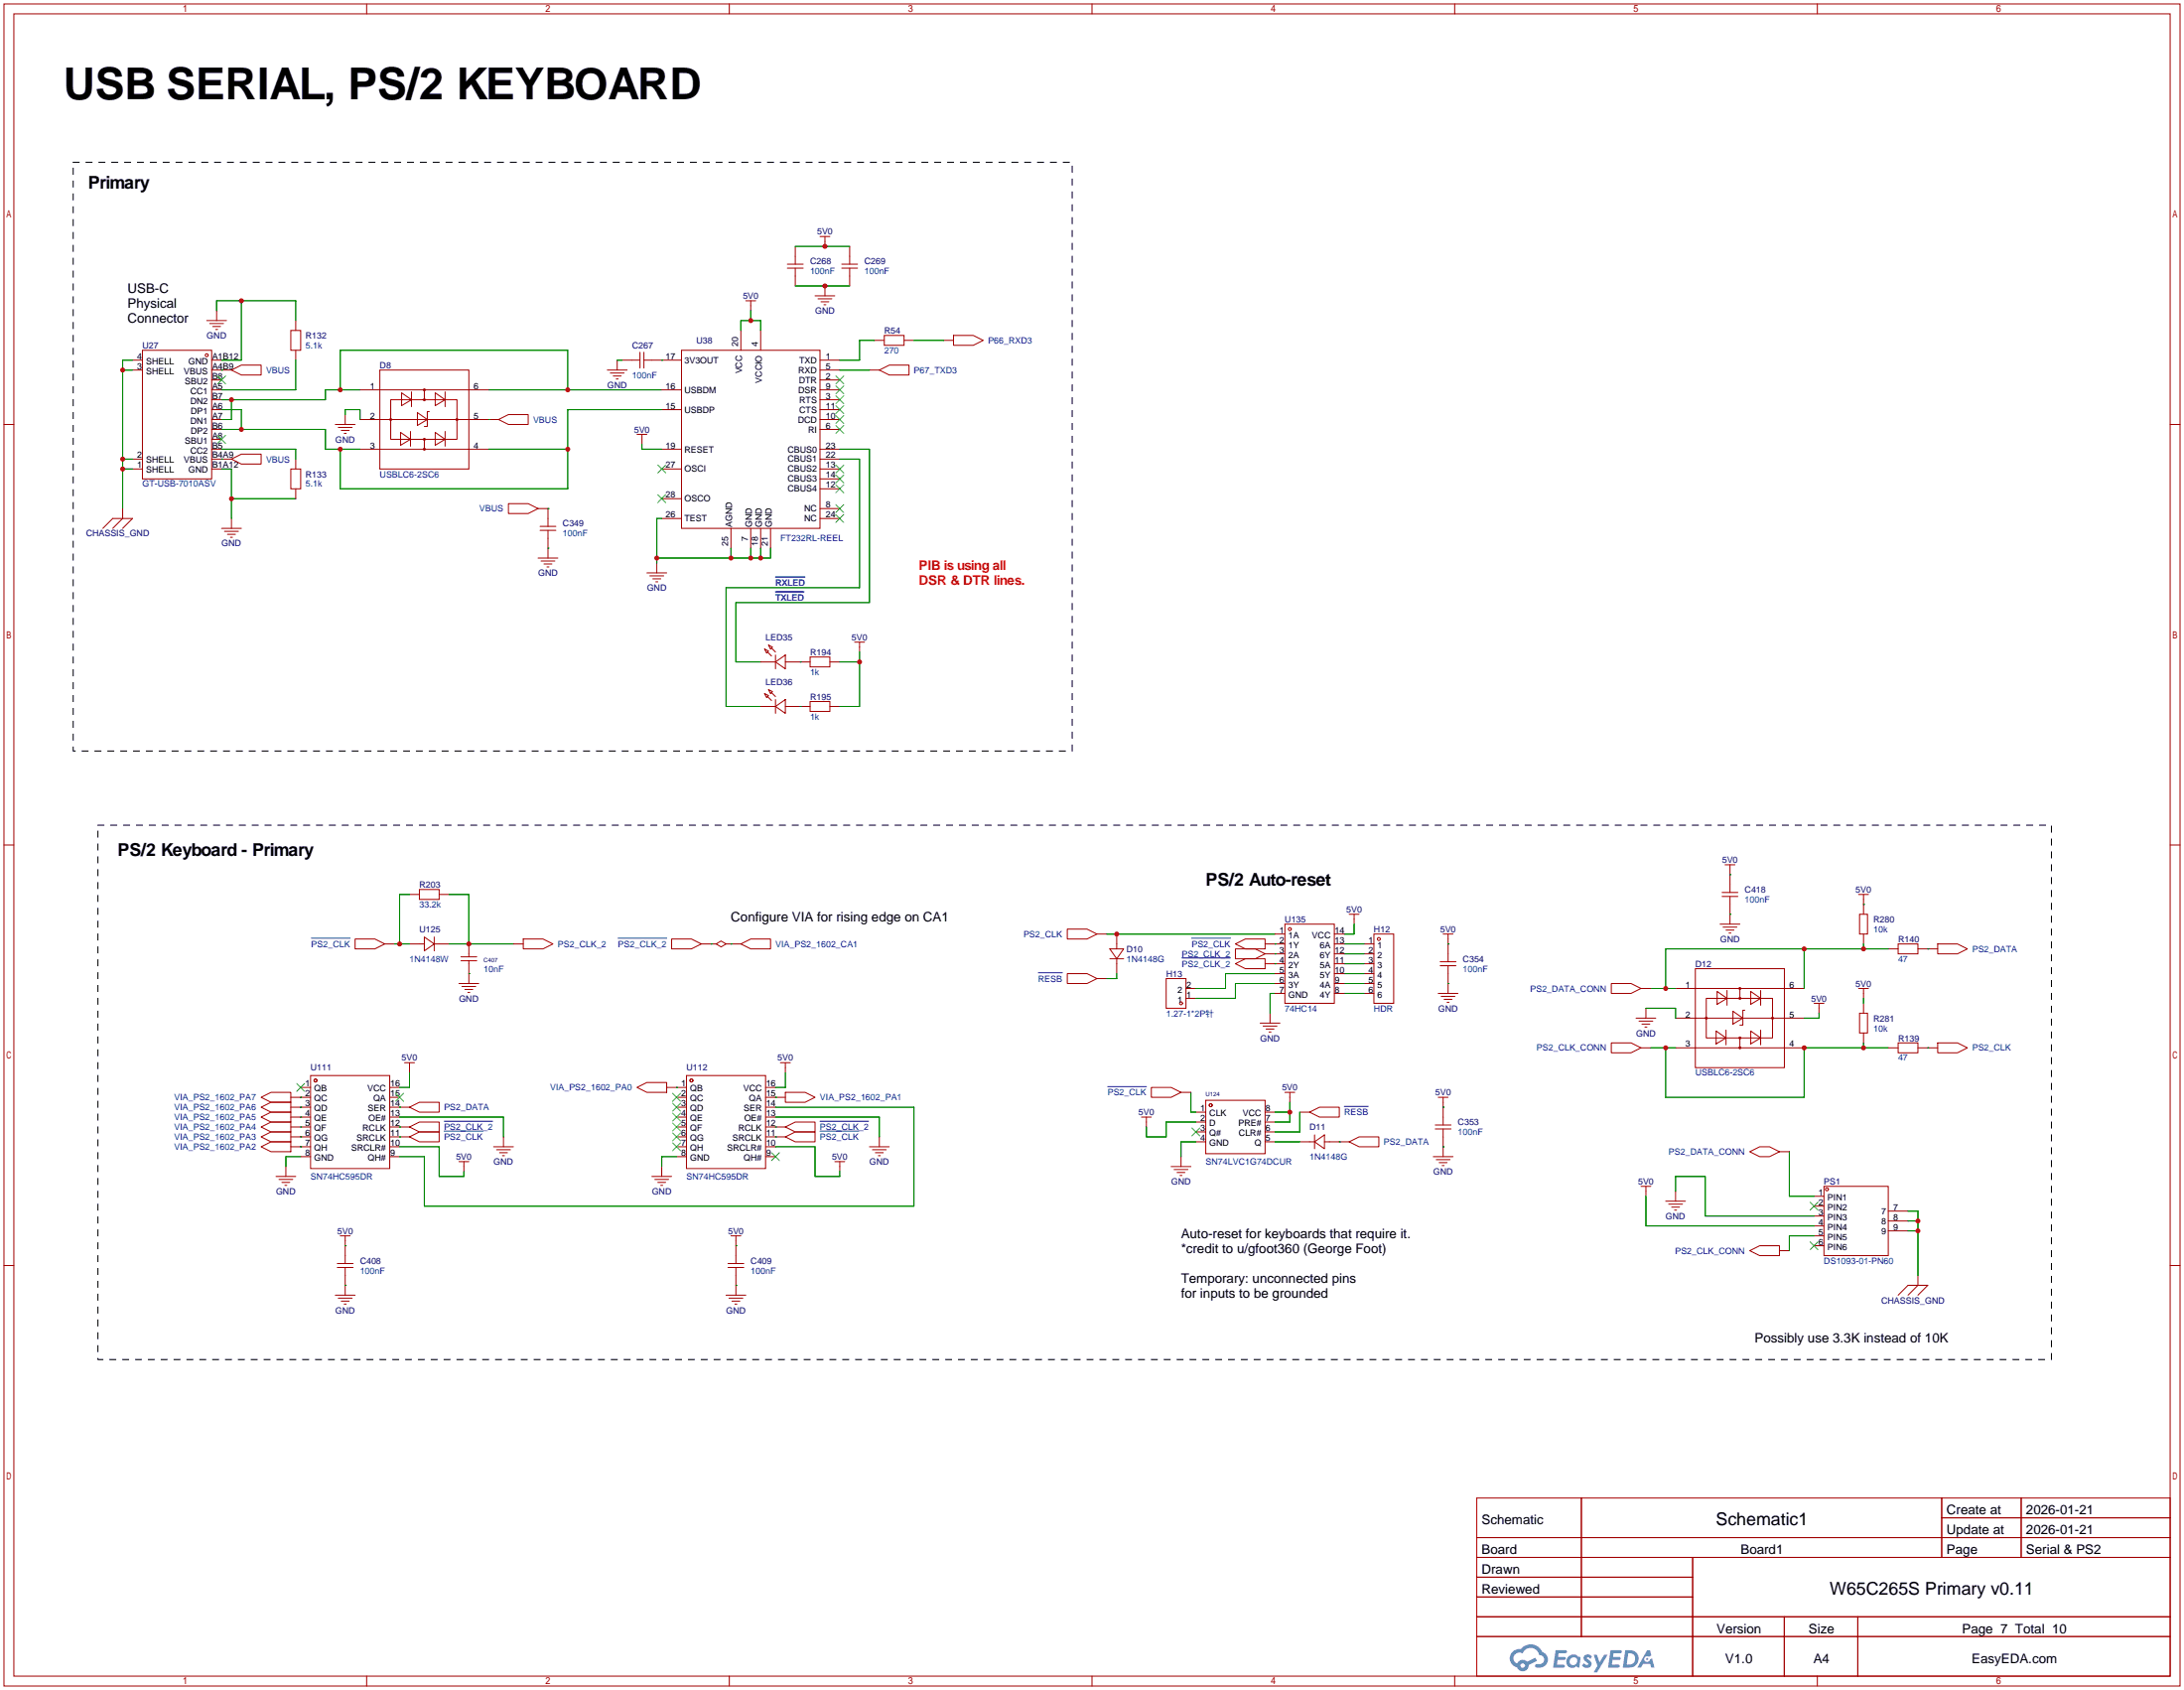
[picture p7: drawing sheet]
<svg xmlns="http://www.w3.org/2000/svg" width="561mm" height="434mm" viewBox="0 0 561 434" stroke-linecap="round" stroke-linejoin="round" font-family="sans-serif">
<g fill="none" stroke="#a10000" stroke-width=".25">
<path d="M1 1h558.8v431.8h-558.8zM3.6 3.6h553.7v426.7h-553.7zM94.1 1v2.6M187.3 1v2.6M280.4 1v2.6M373.5 1v2.6M466.7 1v2.6M1 109h2.6M557.3 109h2.5M1 216.9h2.6M557.3 216.9h2.5M1 324.9h2.6"/>
<path d="M557.3 324.9h2.5M379.2 384.6h178.1v45.7h-178.1zM379.2 394.7h178.1M379.2 399.8h178.1M406.1 384.6v35.5M434.7 399.8v30.5M498.6 384.6v15.2M498.6 389.6h58.7M519 384.6v15.2M379.2 404.9h55.5M379.2 415h178.1M379.2 410h55.5"/>
<path d="M458.2 415v15.3M477.1 415v15.3M94.1 430.3v2.5M187.3 430.3v2.5M280.4 430.3v2.5M373.5 430.3v2.5M379.2 420.1h178.1M466.7 430.3v2.5"/>
</g>
<g fill="#5487ff">
<path d="M407 425a1.3 1.3 0 0 1 1.8 .2l-.4 .7a.47 .47 0 0 0-.4-.5 .47 .47 0 0 0-.5 .3l.1 .1a1.28 1.28 0 0 1 .8 2 1.53 1.53 0 0 1-2.2-.2l.5-.6 .8 .4a.31 .31 0 0 0 .4-.3 .31 .31 0 0 0-.3-.3 1.12 1.12 0 0 1-.6-1.8z"/>
<path d="M409.2 424.8h.9l.6 1.9 1.2-1.9h.9l-2.7 4.5h-.9l1-1.7z"/>
<path d="M399.5 423.6h2.2a.46 .46 0 0 1 .5 .1 .46 .46 0 0 1 .1 .5l-.3 .2h-1.8l-.1 .9h1.6l.3 .2a.4 .4 0 0 1-.3 .6h-1.7l-.2 1.2h1.4a.46 .46 0 0 1 .5 .1 .46 .46 0 0 1 .1 .5l-.3 .2h-2.7z"/>
<path d="M413.6 423.6h2.2a.47 .47 0 0 1 .5 .1 .47 .47 0 0 1 .1 .5l-.3 .2h-1.8l-.1 .9h1.6l.3 .2a.4 .4 0 0 1-.3 .6h-1.7l-.2 1.2h1.4a.46 .46 0 0 1 .5 .1 .46 .46 0 0 1 .1 .5l-.3 .2h-2.7z"/>
<path d="M423 423.6h.7l.4 1.4-.7 .3a.75 .75 0 0 0-1.1 .3 .75 .75 0 0 0 .5 1 .75 .75 0 0 0 .9-.6l.5-.3 .7 2.4h-.9l-.2-1h-1.9l-.5 1h-.9z"/>
<path d="M417.4 423.6l-.7 4.5h1.5a2.27 2.27 0 0 0 2.6-2.3 2.27 2.27 0 0 0-2.7-2.2zM418.1 424.4a1.5 1.5 0 0 1 1.8 1.5 1.5 1.5 0 0 1-1.9 1.4h-.3z"/>
<path d="M402.8 425.2a1.6 1.6 0 0 0-.3 2.3 1.6 1.6 0 0 0 2.3 .2l.8 .4 .3-2.5-.2-.3h-.5a1.58 1.58 0 0 0-2.4-.1zM403.4 425.8a.99 .99 0 0 1 1.6 .5 .99 .99 0 0 1-1.3 1.1 .98 .98 0 0 1-.3-1.6z"/>
<path d="M388.4 424a2.37 2.37 0 0 0 1.2 4 1.54 1.54 0 0 0 1.7 1 1.54 1.54 0 0 0 1.3-1.6l2.1-1.1-.5-.8-2 1.1a1.57 1.57 0 0 0-2.6 .5 1.5 1.5 0 0 1-.8-2.1 1.5 1.5 0 0 1 2.2-.6 2.27 2.27 0 0 1 2.3-1.4 2.27 2.27 0 0 1 2 1.9 1.16 1.16 0 0 1 1.2 1.1 1.16 1.16 0 0 1-1.1 1.2h-.6a.47 .47 0 0 0-.6 .4 .47 .47 0 0 0 .4 .5 2.14 2.14 0 0 0 2.7-1.3 2.14 2.14 0 0 0-1.3-2.8 3.2 3.2 0 0 0-5.5-.7l-1.1 .1zM390.4 427.6a.6 .6 0 0 1 1.2 0 .6 .6 0 0 1-1.2 0z"/>
<circle cx="423" cy="425.9" r=".28"/>
</g>
<g fill="none" stroke="#a10000" stroke-width=".25">
<path d="M55.6 79.8v2.5M191.5 77.2h2.6M192.8 77.2v2.6M202.2 68.8h4M202.2 67.8h4M204.2 63.2v4.6M204.2 68.8v4.6M209.3 75.9h5.1M210.1 76.7h3.5M210.6 60.7h2.5M210.8 77.5h2.1M211.6 78.2h.5"/>
<path d="M211.8 60.7v2.5M211.8 73.4v2.5M216.2 68.8h4M216.2 67.8h4M218.2 63.2v4.6M218.2 68.8v4.6M34 92.5h2.6M34 95h2.6M36.6 89.9h17.8v33h-17.8zM53.1 82.3h5.1M53.8 83.1h3.6M54.4 92.5h2.5"/>
<path d="M54.4 95h5M54.4 97.5h2.5M54.6 83.8h2M55.4 84.6h.5M59.4 95l2.6-1.3h5.1v2.6h-5.1zM74.7 84.8h2.5v5.1h-2.5zM75.9 82.3v2.5M75.9 89.9v2.6M97.5 95h22.9v25.4h-22.9zM156 95h5M156.7 95.8h3.6M157.5 96.5h2"/>
<path d="M158.2 97.3h.5M158.5 92.5v2.5M159.8 92.5h4.5M164.3 90.4v4.1M165.4 92.5h9.6M165.4 90.4v4.1M175 89.9h35.6v45.7h-35.6zM190.2 84.8v5.1M195.3 84.8v5.1M210.6 92.5h5M210.6 95h5M210.6 97.5h5"/>
<path d="M223.3 95h2.5M224.5 87.4h2.6M225.8 95l2.5-1.3h5.1v2.6h-5.1zM227.1 86.1h5.1v2.5h-5.1zM232.2 87.4h2.5M242.3 87.4h2.6M244.9 86.1h5l2.6 1.3-2.6 1.2h-5zM34 117.9h2.6M54.4 117.9h5M54.4 115.3h2.5M54.4 112.8h2.5M54.4 110.2h2.5"/>
<path d="M54.4 107.7h2.5M54.4 105.2h2.5M54.4 102.6h2.5M54.4 100.1h2.5M59.4 117.9l2.6-1.3h5.1v2.5h-5.1zM75.9 117.9v2.5M86.1 109h5.1M86.9 109.7h3.5M87.6 110.5h2.1M88.4 111.3h.5M88.6 106.4v2.6M92.5 115.3h33"/>
<path d="M92.5 107.7h35.5M92.5 100.1h33M100.3 102.6h17v10.2h-17zM102.9 111l2.5 1.8-2.5 1.5zM103.1 100.8l2.6 1.8-2.6 1.5zM105.4 110.7v3.9M105.7 100.6v3.8M107.2 105.9l2.5 1.8-2.5 1.5zM109 100.1v2.5M109 112.8v2.5M110.2 105.7h-.5v3.8h-.7M111.8 100.8l2.5 1.8-2.5 1.5z"/>
<path d="M111.8 111l2.5 1.8-2.5 1.5zM114.3 100.6v3.8M114.3 110.7v3.9M128 107.7l2.6-1.3h5v2.6h-5zM163.6 111.5h2.5M164.8 111.5v2.5M169.9 115.3h5.1M169.9 105.2h5.1M169.9 100.1h5.1M210.6 117.9h5M210.6 115.3h5M210.6 110.2h5"/>
<path d="M210.6 107.7h5M210.6 105.2h5M210.6 102.6h5M210.6 100.1h5M26.4 135.6l2.6-2.5h5l-2.5 2.5M31.5 130.6v2.5l-2.5 2.5M34 120.4h2.6M54.4 120.4h2.5M56.9 135.6h5.1M57.7 136.4h3.5M58.4 137.2h2.1M59.2 137.9h.5"/>
<path d="M59.4 133.1v2.5M74.7 120.4h2.5v5.1h-2.5zM75.9 125.5v2.5M130.6 129.3h5l2.6 1.3-2.6 1.2h-5zM138.2 130.6h2.5v4.5M138.7 136.1h4M138.7 135.1h4M140.7 136.1v7.2M169.9 120.4h5.1M169.9 133.1h5.1M169.9 128h5.1M187.7 135.6v5.1"/>
<path d="M192.8 135.6v5.1M195.3 135.6v5.1M197.9 135.6v5.1M210.6 120.4h5M210.6 133.1h5M210.6 130.6h5M210.6 125.5h5M210.6 122.9h5M138.2 143.3h5.1M138.9 144h3.6M139.7 144.8h2M140.5 145.5h.5"/>
<path d="M166.1 147.1h5.1M166.9 147.8h3.5M167.6 148.6h2.1M168.4 149.4h.5M168.7 144.5v2.6M195.3 169.9h3.8M196.3 166.6l1.1 .5-.6 .5zM196.3 178.1l1.1 .5-.6 .5zM197.1 167.4l1 1M197.1 178.8l1 1M197.4 165.6l1 .5-.5 .5zM197.4 177l1 .5-.5 .6z"/>
<path d="M198.1 166.4l1 1M198.1 177.8l1 1M199.1 169.9l2.6-1.8v3.6zM199.1 168.1v3.6M199.1 179.6v3.5M201.7 169.9h6.3M208 168.7h5.1v2.5h-5.1zM213.1 169.9h2.5M219.5 164.8h2.5M220.7 164.8v2.6M195.3 181.4h3.8M199.1 181.4l2.6-1.8v3.5z"/>
<path d="M201.7 181.4h6.3M208 180.1h5.1v2.5h-5.1zM213.1 181.4h2.5M105.2 229.6h2.5M107.7 228.3h5.1v2.6h-5.1zM112.8 229.6h2.5M274.1 238.5h5l2.6 1.3-2.6 1.2h-5zM281.7 239.8h2.5M286.8 239.8v3.8M327.4 239.8h2.5M329.9 237.2h12.7v20.4h-12.7zM342.6 239.8h2.6"/>
<path d="M346.5 234.7h2.5M347.7 234.7v2.5M352.8 239.8h5.1v17.8h-5.1zM370.6 239.8h2.5M371.9 239.8v7.1M441.7 237.2h5.1M442.2 230.1h4.1M442.2 229.1h4.1M442.5 238h3.5M443 222h2.5M443.2 238.8h2.1M444 239.5h.5"/>
<path d="M444.2 222v7.1M444.2 230.1v7.1M477.3 229.6h2.5M477.5 234.7h2.1v5.1h-2.1zM478.5 229.6v5.1M478.5 239.8v2.5M91.2 241h5.1l2.5 1.3-2.5 1.3h-5.1zM98.8 242.3h2.5M105.2 242.3h3.8M109 240.5l2.5 1.8-2.5 1.8zM111.5 242.3h3.8M111.5 240.5v3.6"/>
<path d="M117.9 252.5h5M118.4 246.6h4M118.4 245.6h4M118.6 253.2h3.6M119.4 254h2M120.1 254.8h.5M120.4 242.3v3.3M120.4 246.6v5.9M131.8 242.3h2.6M134.4 241h5l2.6 1.3-2.6 1.3h-5zM172.5 241h5l2.6 1.3-2.6 1.3h-5zM180.1 242.3h3.8"/>
<path d="M183.9 242.3l1.3-.7 1.2 .7-1.2 .8zM186.4 242.3h3.8M190.2 242.3l2.6-1.3h5.1v2.6h-5.1zM274.1 249.9h5l2.6 1.3-2.6 1.3h-5zM281.7 251.2h2.5M285 243.6h3.5l-1.7 2.5zM285 246.1h3.5M286.8 246.1v3.8M299.5 251.2h5v7.6h-5zM304.5 256.3h2.6M304.5 253.7h2.6M317.2 243.6h5.1l2.6 1.3-2.6 1.2h-5.1z"/>
<path d="M317.2 242.3l2.6-1.3h5.1v2.6h-5.1zM317.2 247.4l2.6-1.3h5.1v2.6h-5.1zM324.9 242.3h5M324.9 244.9h5M324.9 247.4h5M327.4 255h2.5M327.4 249.9h2.5M327.4 252.5h2.5M342.6 255h2.6M342.6 242.3h2.6M342.6 244.9h2.6M342.6 247.4h2.6"/>
<path d="M342.6 249.9h2.6M342.6 252.5h2.6M350.3 255h2.5M350.3 242.3h2.5M350.3 244.9h2.5M350.3 247.4h2.5M350.3 249.9h2.5M350.3 252.5h2.5M369.3 255h5.1M369.8 247.9h4.1M369.8 246.9h4.1M370.1 255.8h3.5"/>
<path d="M370.8 256.5h2.1M371.6 257.3h.5M371.9 247.9v7.1M413.8 252.5h5l2.6 1.2-2.6 1.3h-5zM421.4 253.7h2.5M422.7 258.8v2.6M430.3 253.7h33M435.4 248.7h22.8v25.4h-22.8zM438.1 256.3h17.1v10.1h-17.1zM440.9 254.5l2.6 1.8-2.6 1.5zM443.5 254.3v3.8M445 259.6l2.5 1.8-2.5 1.5z"/>
<path d="M446.8 253.7v2.6M448.1 259.3h-.6v3.8h-.7M449.6 254.5l2.5 1.8-2.5 1.5zM452.1 254.3v3.8M465.8 257.6h2.6M467.1 257.6v2.5M477.3 253.7h2.5M478.5 253.7v2.6M478.5 257.6v2.5M484.9 243.6h2.5M487.4 242.3h5.1v2.6h-5.1zM492.5 243.6h5.1"/>
<path d="M497.6 242.3h5.1l2.5 1.3-2.5 1.3h-5.1zM77.2 279.1h2.6M79.8 276.1h20.3v23.9h-20.3zM100.1 279.1h2.5M103.9 272.8h2.5M105.2 272.8v2.5M163.6 279.1l2.5-1.2h5.1v2.5h-5.1zM171.2 279.1h5.1M176.3 276.1h20.3v23.9h-20.3zM196.6 279.1h2.5M200.4 272.8h2.5M201.7 272.8v2.5"/>
<path d="M295.7 279.1h5l2.6 1.3-2.6 1.3h-5zM323.6 262.6h5.1M324.4 263.4h3.5M325.1 264.2h2.1M325.9 264.9h.5M326.1 260.1v2.5M413.8 267.7h5l2.6 1.3-2.6 1.3h-5zM420.1 261.4h5.1M420.9 262.1h3.5M421.4 269h2.5M421.6 262.9h2.1M422.4 263.7h.5"/>
<path d="M430.3 261.4h33M430.3 269h33M440.7 264.7l2.5 1.7-2.5 1.6zM443.2 264.4v3.8M446.8 266.4v2.6M449.6 264.7l2.5 1.7-2.5 1.6zM452.1 264.4v3.8M477.5 260.1h2.1v5.1h-2.1zM478.5 265.2v2.5M484.9 269h2.5M487.4 267.7h5.1v2.6h-5.1zM492.5 269h5.1"/>
<path d="M497.6 267.7h5.1l2.5 1.3-2.5 1.3h-5.1zM67.1 294.4l2.5-1.3h5.1v2.6h-5.1zM67.1 291.8l2.5-1.2h5.1v2.5h-5.1zM67.1 289.3l2.5-1.3h5.1v2.6h-5.1zM67.1 286.8l2.5-1.3h5.1v2.5h-5.1zM67.1 284.2l2.5-1.2h5.1v2.5h-5.1zM67.1 281.7l2.5-1.3h5.1v2.6h-5.1zM73.4 299.5v2.5M74.7 281.7h5.1M74.7 284.2h5.1M74.7 286.8h5.1M74.7 289.3h5.1"/>
<path d="M74.7 291.8h5.1M74.7 294.4h5.1M77.2 296.9h2.6M100.1 281.7h2.5M100.1 296.9h2.5M100.1 284.2h5.1M100.1 286.8h2.5M100.1 289.3h5.1M100.1 291.8h5.1M100.1 294.4h2.5M105.2 291.8l2.5-1.2h5.1v2.5h-5.1zM105.2 289.3l2.5-1.3h5.1v2.6h-5.1z"/>
<path d="M105.2 284.2l2.5-1.2h5.1v2.5h-5.1zM117.9 298.2h2.5M119.1 298.2v2.5M126.7 294.4h5.1M127.5 295.1h3.6M128.3 295.9h2M129 296.7h.5M129.3 291.8v2.6M169.9 299.5v2.5M173.7 281.7h2.6M173.7 296.9h2.6M173.7 284.2h2.6"/>
<path d="M173.7 286.8h2.6M173.7 289.3h2.6M173.7 291.8h2.6M173.7 294.4h2.6M196.6 281.7h5.1M196.6 296.9h2.5M196.6 284.2h2.5M196.6 286.8h2.5M196.6 289.3h5.1M196.6 291.8h5.1M196.6 294.4h2.5M201.7 291.8l2.5-1.2h5.1v2.5h-5.1z"/>
<path d="M201.7 289.3l2.5-1.3h5.1v2.6h-5.1zM201.7 280.4h5.1l2.5 1.3-2.5 1.3h-5.1zM214.4 298.2h2.5M215.6 298.2v2.5M223.3 294.4h5M224 295.1h3.6M224.8 295.9h2M225.6 296.7h.5M225.8 291.8v2.6M293.1 286.8h2.6M294.4 286.8v2.5M300.7 299.5h5.1"/>
<path d="M303.3 280.4h2.5M303.3 296.9v2.6M307.1 285.5h2.5M307.1 288h2.5M307.1 290.6h2.5M307.1 293.1h2.5M309.6 282.4h15.3v13.8h-15.3zM324.9 285.5h2.5M324.9 288h2.5M324.9 290.6h2.5M324.9 293.1h2.5M329.9 280.4h2.6"/>
<path d="M331.2 280.4v2.6M333.8 285.5h2.5M333.8 293.1h3.8M336.3 285.5l2.5-1.3h5.1v2.6h-5.1zM337.6 293.1l2.5-1.8v3.6zM337.6 291.3v3.6M340.1 293.1h6.4M346.5 293.1l2.5-1.3h5.1v2.6h-5.1zM368 296.9h5.1M368.6 289.8h4M368.6 288.8h4M368.8 297.7h3.6"/>
<path d="M369.3 281.7h2.6M369.6 298.4h2M370.3 299.2h.5M370.6 281.7v7.1M370.6 289.8v7.1M449.3 295.7l2.6-1.3h2.5l2.5 1.3-2.5 1.2h-2.5zM456.9 295.7h2.6M70.9 302h5M71.6 302.8h3.6M72.4 303.5h2M73.2 304.3h.5M87.4 317.2h2.5"/>
<path d="M88.6 317.2v7.2M167.4 302h5.1M168.1 302.8h3.6M168.9 303.5h2M169.7 304.3h.5M187.7 317.2h2.5M189 317.2v7.2M301.5 300.2h3.6M302.3 301h2M303 301.8h.5M421.4 304.5h2.5M422.7 304.5v2.6"/>
<path d="M427.7 308.4h5.1M428.5 309.1h3.6M429.3 309.9h2M430 310.6h.5M430.3 305.8v2.6M465.8 307.1h2.6M465.8 309.6h2.6M465.8 312.2h2.6M465.8 314.7h2.6M465.8 317.2h2.6M465.8 319.8h2.6M468.4 304.5h16.5v17.8h-16.5z"/>
<path d="M484.9 310.9h5.1M484.9 313.4h5.1M484.9 316h5.1M86.1 332.5h5.1M86.6 325.4h4.1M86.6 324.4h4.1M86.9 333.2h3.5M87.6 334h2.1M88.4 334.8h.5M88.6 325.4v7.1M186.4 332.5h5.1M186.9 325.4h4.1"/>
<path d="M186.9 324.4h4.1M187.2 333.2h3.6M188 334h2M188.7 334.8h.5M189 325.4v7.1M449.3 321.1l2.6-1.3h5v2.5h-5zM456.9 321.1h2.6M487.4 332.5l2.6-2.6h5l-2.5 2.6M492.5 327.4v2.5l-2.5 2.6"/>
<circle cx="53.1" cy="91.2" r=".38"/>
<circle cx="100.3" cy="107.7" r=".25"/>
<circle cx="109" cy="100.1" r=".25"/>
<circle cx="109" cy="112.8" r=".25"/>
<circle cx="109" cy="102.6" r=".25"/>
<circle cx="109" cy="115.3" r=".25"/>
<circle cx="117.3" cy="107.7" r=".25"/>
<circle cx="331.2" cy="238.5" r=".38"/>
<circle cx="303.3" cy="257.6" r=".38"/>
<circle cx="354.1" cy="241" r=".38"/>
<circle cx="446.8" cy="253.7" r=".25"/>
<circle cx="446.8" cy="256.3" r=".25"/>
<circle cx="81" cy="277.4" r=".38"/>
<circle cx="177.5" cy="277.4" r=".38"/>
<circle cx="438.1" cy="261.4" r=".25"/>
<circle cx="446.8" cy="266.4" r=".25"/>
<circle cx="446.8" cy="269" r=".25"/>
<circle cx="455.2" cy="261.4" r=".25"/>
<circle cx="310.9" cy="283.7" r=".38"/>
<circle cx="469.1" cy="305.3" r=".38"/>
</g>
<g fill="none" stroke="#3c3" stroke-width=".25">
<path d="M55.9 96.5l2 2.1M57.9 96.5l-2 2.1M214.6 99.1l2.1 2M214.6 96.5l2.1 2.1M216.7 99.1l-2.1 2M216.7 96.5l-2.1 2.1M55.9 111.8l2 2M57.9 111.8l-2 2M168.9 119.4l2 2M170.9 119.4l-2 2M214.6 109.2l2.1 2.1M214.6 106.7l2.1 2"/>
<path d="M214.6 104.1l2.1 2.1M214.6 119.4l2.1 2M214.6 101.6l2.1 2M216.7 109.2l-2.1 2.1M216.7 106.7l-2.1 2M216.7 104.1l-2.1 2.1M216.7 119.4l-2.1 2M216.7 101.6l-2.1 2M168.9 127l2 2M170.9 127l-2 2M214.6 132.1l2.1 2M214.6 129.5l2.1 2.1"/>
<path d="M214.6 124.5l2.1 2M214.6 121.9l2.1 2.1M216.7 132.1l-2.1 2M216.7 129.5l-2.1 2.1M216.7 124.5l-2.1 2M216.7 121.9l-2.1 2.1M76.2 278.1l2 2.1M78.2 278.1l-2 2.1M101.6 280.7l2 2M103.6 280.7l-2 2M172.7 280.7l2.1 2M172.7 283.2l2.1 2"/>
<path d="M172.7 285.8l2.1 2M172.7 288.3l2.1 2M172.7 290.8l2.1 2.1M172.7 293.4l2.1 2M174.8 280.7l-2.1 2M174.8 283.2l-2.1 2M174.8 285.8l-2.1 2M174.8 288.3l-2.1 2M174.8 290.8l-2.1 2.1M174.8 293.4l-2.1 2M198.1 295.9l2.1 2M200.2 295.9l-2.1 2"/>
<path d="M306.1 289.6l2 2M308.1 289.6l-2 2M464.8 308.6l2.1 2M464.8 318.8l2.1 2M466.9 308.6l-2.1 2M466.9 318.8l-2.1 2"/>
</g>
<g fill="none" stroke="#008700" stroke-width=".25">
<path d="M55.6 79.8v-2.6h20.3v5.1M62 77.2v15.3h-5.1M192.8 79.8v2.5M204.2 73.4h14M204.2 63.2h14M31.5 95h2.5M34 92.5h-2.5v38.1M56.9 95h.1M75.9 92.5v7.6h-19M158.5 92.5h1.3M169.9 92.5h.1M190.2 84.8v-2.5h5.1v2.5"/>
<path d="M215.6 95h7.7M224.5 87.4h-3.8v5.1h-5.1M234.7 87.4h7.6M31.5 117.9h2.5M56.9 117.9h.1M56.9 110.2h26.7v5.1h8.9M56.9 105.2h5.1v5M56.9 115.3h19v2.6M59.4 102.6v5.1h-2.5M87.4 100.1v-10.2h58.4v10.2M88.6 106.4v-1.2h3.9v2.5M92.5 100.1h-8.9v2.5h-26.7"/>
<path d="M125.5 107.7h.1M125.5 100.1h44.4M125.5 115.3h20.3M164.8 114v1.3h5.1M169.9 105.2h-24.1v20.3h-58.4v-10.2M215.6 117.9h5.1v33h-34.3v30.5h8.9M215.6 115.3h7.7v39.4h-34.3v15.2h6.3M31.5 120.4h2.5M56.9 120.4h2.5v12.7M59.4 128h16.5M140.7 130.6h.1M169.9 133.1h-1.2v11.4"/>
<path d="M140.7 140.7h.1M187.7 140.7v2.6M192.8 140.7v2.6M195.3 140.7v2.6M197.9 140.7v2.6h-29.2M205.5 169.9h.1M215.6 169.9h5.1M220.7 167.4v14h-5.1M205.5 181.4h.1M105.2 229.6h-2.6v12.7M115.3 229.6h5.1v12.7M284.2 239.8h43.2"/>
<path d="M347.7 237.2v2.6h-2.5M444.2 224.5h.1M444.2 234.7h.1M478.5 232.2h.1M101.3 242.3h3.9M115.3 242.3h16.5M120.4 249.9h.1M182.6 242.3h.1M187.7 242.3h.1M286.8 249.9v1.3h-2.6M327.4 244.9h.1M327.4 242.3h.1"/>
<path d="M327.4 247.4h.1M327.4 255h-1.3v5.1M327.4 252.5h-10.2v3.8h-10.1M327.4 249.9h-12.7v3.8h-7.6M345.2 255h5.1M345.2 252.5h5.1M345.2 249.9h5.1M345.2 247.4h5.1M345.2 244.9h5.1M345.2 242.3h5.1M371.9 242.3h.1M371.9 252.5h.1"/>
<path d="M422.7 258.8h7.6v2.6M423.9 253.7h6.4M463.3 243.6v10.1M478.5 242.3v1.3M478.5 256.3v1.3M484.9 243.6h-57.2v10.1M495 243.6h.1M105.2 275.3v3.8h-2.6M173.7 279.1h.1M201.7 275.3v3.8h-2.6M423.9 269h6.4M427.7 269v12.7h35.6v-12.7h21.6"/>
<path d="M467.1 260.1v1.3h-3.8M478.5 267.7v1.3M495 269h.1M77.2 294.4h.1M77.2 291.8h.1M77.2 289.3h.1M77.2 286.8h.1M77.2 284.2h.1M77.2 281.7h.1M77.2 296.9h-3.8v2.6M102.6 291.8h.1M102.6 289.3h.1"/>
<path d="M102.6 284.2h.1M102.6 294.4h10.2v7.6h6.3v-1.3M102.6 286.8h26.7v5M173.7 296.9h-3.8v2.6M199.1 291.8h.1M199.1 289.3h.1M199.1 281.7h.1M199.1 294.4h10.2v7.6h6.3v-1.3M199.1 286.8h26.7v5M199.1 284.2h35.6v25.4h-125.7v-12.7h-6.4M305.8 280.4v5.1h1.3M307.1 288h-7.6v3.8h-5.1v-2.5"/>
<path d="M307.1 293.1h-3.8v3.8M327.4 285.5h3.8M327.4 293.1h6.4M331.2 283v5h-3.8M333.8 285.5v5.1h-6.4M343.9 293.1h.1M370.6 284.2h.1M370.6 294.4h.1M459.5 295.7v11.4h6.3M88.6 319.8h.1M189 319.8h.1M422.7 307.1v7.6h43.1"/>
<path d="M430.3 305.8v-3.8h7.6v10.2h27.9M465.8 317.2h-6.3v3.9M490 310.9h2.5v16.5M490 316h2.5M490 313.4h2.5M88.6 329.9h.1M189 329.9h.1"/>
</g>
<g fill="none" stroke="#00f" stroke-width=".25">
<path d="M199.1 151.9h7.3M199.1 148.1h7.6M80 240.8h9.9M158.7 240.8h12.5M266.6 249.7h6.2M303.5 245.9h12.5M306 240.8h10M284.4 278.9h10M114 290.4h10M114 287.8h12.5M210.6 290.4h9.9M210.6 287.8h12.4"/>
<path d="M345.2 284h6.2"/>
</g>
<path d="M18.8 41.7h256.5v151.1h-256.5zM25.1 211.8h501.7v137.2h-501.7z" fill="none" stroke="#000" stroke-width=".25" stroke-dasharray="1.5 1.8"/>
<g fill="#c00">
<circle cx="59.4" cy="102.6" r=".63"/>
<circle cx="87.4" cy="100.1" r=".63"/>
<circle cx="145.8" cy="100.1" r=".63"/>
<circle cx="31.5" cy="95" r=".63"/>
<circle cx="31.5" cy="117.9" r=".63"/>
<circle cx="31.5" cy="120.4" r=".63"/>
<circle cx="62" cy="77.2" r=".63"/>
<circle cx="168.7" cy="143.3" r=".63"/>
<circle cx="187.7" cy="143.3" r=".63"/>
<circle cx="192.8" cy="143.3" r=".63"/>
<circle cx="195.3" cy="143.3" r=".63"/>
<circle cx="192.8" cy="82.3" r=".63"/>
<circle cx="59.4" cy="128" r=".63"/>
<circle cx="211.8" cy="73.4" r=".63"/>
<circle cx="211.8" cy="63.2" r=".63"/>
<circle cx="62" cy="110.2" r=".63"/>
<circle cx="87.4" cy="115.3" r=".63"/>
<circle cx="145.8" cy="115.3" r=".63"/>
<circle cx="492.5" cy="316" r=".63"/>
<circle cx="492.5" cy="313.4" r=".63"/>
<circle cx="286.8" cy="239.8" r=".63"/>
<circle cx="220.7" cy="169.9" r=".63"/>
<circle cx="331.2" cy="285.5" r=".63"/>
<circle cx="102.6" cy="242.3" r=".63"/>
<circle cx="120.4" cy="242.3" r=".63"/>
<circle cx="427.7" cy="269" r=".63"/>
<circle cx="463.3" cy="269" r=".63"/>
<circle cx="478.5" cy="269" r=".63"/>
<circle cx="478.5" cy="243.6" r=".63"/>
<circle cx="463.3" cy="243.6" r=".63"/>
<circle cx="427.7" cy="253.7" r=".63"/>
</g>
<text font-size="11.3" x="16.3" y="25.4">USB SERIAL, PS/2 KEYBOARD</text>
<g font-size="4.5">
<text x="22.6" y="48.4">Primary</text>
<text x="30.2" y="219.8">PS/2 Keyboard - Primary</text>
<text x="309.6" y="227.4">PS/2 Auto-reset</text>
<text x="440.6" y="391.6">Schematic1</text>
<text x="469.9" y="409.4">W65C265S Primary v0.11</text>
</g>
<g font-size="3.4">
<text x="32.8" y="75.3">USB-C</text>
<text x="32.8" y="79.1">Physical</text>
<text x="32.8" y="82.9">Connector</text>
<text x="187.7" y="236.6">Configure VIA for rising edge on CA1</text>
<text x="303.3" y="317.8">Auto-reset for keyboards that require it.</text>
<text x="303.3" y="321.6">*credit to u/gfoot360 (George Foot)</text>
<text x="303.3" y="329.3">Temporary: unconnected pins</text>
<text x="303.3" y="333.1">for inputs to be grounded</text>
<text x="450.6" y="344.5">Possibly use 3.3K instead of 10K</text>
<text x="499.9" y="388.8">Create at</text>
<text x="520.3" y="388.8">2026-01-21</text>
<text x="380.5" y="391.3">Schematic</text>
<text x="499.9" y="393.8">Update at</text>
<text x="520.3" y="393.8">2026-01-21</text>
<text x="380.5" y="398.9">Board</text>
<text x="447" y="398.9">Board1</text>
<text x="499.9" y="398.9">Page</text>
<text x="520.3" y="398.9">Serial &amp; PS2</text>
<text x="380.5" y="404">Drawn</text>
<text x="380.5" y="409.1">Reviewed</text>
<text x="440.8" y="419.2">Version</text>
<text x="464.4" y="419.2">Size</text>
<text x="503.9" y="419.2">Page 7 Total 10</text>
<text x="443.1" y="426.9">V1.0</text>
<text x="465.7" y="426.9">A4</text>
<text x="506.3" y="426.9">EasyEDA.com</text>
</g>
<g font-size="3.4" fill="#f00">
<text x="236" y="146.4">PIB is using all</text>
<text x="236" y="150.2">DSR &amp; DTR lines.</text>
</g>
<g font-size="2.3" fill="#000080">
<text x="209.8" y="60.3">5V0</text>
<text x="208" y="67.9">C268</text>
<text x="222" y="67.9">C269</text>
<text x="190.8" y="76.8">5V0</text>
<text x="209.3" y="80.6">GND</text>
<text x="36.6" y="89.5">U27</text>
<text x="53.1" y="86.9">GND</text>
<text x="78.5" y="86.9">R132</text>
<text x="162.3" y="89.5">C267</text>
<text x="178.8" y="88.2">U38</text>
<text x="227.1" y="85.7">R54</text>
<text x="97.5" y="94.5">D8</text>
<text x="156" y="99.6">GND</text>
<text x="86.1" y="113.6">GND</text>
<text x="162.8" y="111.1">5V0</text>
<text x="78.5" y="122.5">R133</text>
<text x="22.1" y="137.7">CHASSIS_GND</text>
<text x="144.5" y="135.2">C349</text>
<text x="56.9" y="140.3">GND</text>
<text x="138.2" y="147.9">GND</text>
<text x="166.1" y="151.7">GND</text>
<text x="196.6" y="164.4">LED35</text>
<text x="218.7" y="164.4">5V0</text>
<text x="208" y="168.2">R194</text>
<text x="196.6" y="175.8">LED36</text>
<text x="208" y="179.6">R195</text>
<text x="442.2" y="221.5">5V0</text>
<text x="107.7" y="227.9">R203</text>
<text x="448.1" y="229.2">C418</text>
<text x="476.5" y="229.2">5V0</text>
<text x="107.7" y="239.3">U125</text>
<text x="329.9" y="236.8">U135</text>
<text x="345.7" y="234.2">5V0</text>
<text x="352.8" y="239.3">H12</text>
<text x="369.8" y="239.3">5V0</text>
<text x="481.1" y="236.8">R280</text>
<text x="289.3" y="244.4">D10</text>
<text x="441.7" y="241.9">GND</text>
<text x="487.4" y="241.9">R140</text>
<text x="299.5" y="250.8">H13</text>
<text x="375.7" y="246.9">C354</text>
<text x="435.4" y="248.2">D12</text>
<text x="117.9" y="257.1">GND</text>
<text x="465.1" y="257.1">5V0</text>
<text x="476.5" y="253.3">5V0</text>
<text x="369.3" y="259.6">GND</text>
<text x="481.1" y="262.2">R281</text>
<text x="323.6" y="267.3">GND</text>
<text x="420.1" y="266">GND</text>
<text x="487.4" y="267.3">R139</text>
<text x="79.8" y="274.9">U111</text>
<text x="103.1" y="272.3">5V0</text>
<text x="176.3" y="274.9">U112</text>
<text x="199.7" y="272.3">5V0</text>
<text x="329.2" y="280">5V0</text>
<text x="368.6" y="281.2">5V0</text>
<text x="292.4" y="286.3">5V0</text>
<text x="336.3" y="290.1">D11</text>
<text x="374.4" y="288.9">C353</text>
<text x="117.1" y="297.7">5V0</text>
<text x="126.8" y="299">GND</text>
<text x="213.6" y="297.7">5V0</text>
<text x="223.3" y="299">GND</text>
<text x="300.8" y="304.1">GND</text>
<text x="368.1" y="301.6">GND</text>
<text x="420.6" y="304.1">5V0</text>
<text x="468.4" y="304.1">PS1</text>
<text x="70.9" y="306.6">GND</text>
<text x="167.4" y="306.6">GND</text>
<text x="86.6" y="316.8">5V0</text>
<text x="187" y="316.8">5V0</text>
<text x="427.8" y="313">GND</text>
<text x="92.5" y="324.4">C408</text>
<text x="192.8" y="324.4">C409</text>
<text x="483.1" y="334.6">CHASSIS_GND</text>
<text x="86.1" y="337.1">GND</text>
<text x="186.5" y="337.1">GND</text>
</g>
<g font-size="2.3" fill="#00f">
<text x="208" y="70.4">100nF</text>
<text x="222" y="70.4">100nF</text>
<text x="78.5" y="89.5">5.1k</text>
<text x="253.7" y="88.2">P66_RXD3</text>
<text x="68.3" y="95.8">VBUS</text>
<text x="227.1" y="90.7">270</text>
<text x="234.7" y="95.8">P67_TXD3</text>
<text x="162.3" y="97.1">100nF</text>
<text x="136.9" y="108.5">VBUS</text>
<text x="68.3" y="118.7">VBUS</text>
<text x="36.6" y="125">GT-USB-7010ASV</text>
<text x="78.5" y="125">5.1k</text>
<text x="97.5" y="122.5">USBLC6-2SC6</text>
<text x="123.1" y="131.4">VBUS</text>
<text x="144.5" y="137.7">100nF</text>
<text x="200.4" y="139">FT232RL-REEL</text>
<text x="199.1" y="154.2">TXLED</text>
<text x="199.1" y="150.4">RXLED</text>
<text x="208" y="173.3">1k</text>
<text x="208" y="184.7">1k</text>
<text x="107.7" y="233">33.2k</text>
<text x="448.1" y="231.7">100nF</text>
<text x="481.1" y="239.3">10k</text>
<text x="80" y="243.1">PS2_CLK</text>
<text x="143.3" y="243.1">PS2_CLK_2</text>
<text x="158.7" y="243.1">PS2_CLK_2</text>
<text x="199.1" y="243.1">VIA_PS2_1602_CA1</text>
<text x="262.8" y="240.6">PS2_CLK</text>
<text x="303.5" y="245.7">PS2_CLK_2</text>
<text x="306" y="243.1">PS2_CLK</text>
<text x="506.5" y="244.4">PS2_DATA</text>
<text x="105.2" y="246.9">1N4148W</text>
<text x="124.2" y="249.5">10nF</text>
<text x="289.3" y="246.9">1N4148G</text>
<text x="303.5" y="248.2">PS2_CLK_2</text>
<text x="375.7" y="249.5">100nF</text>
<text x="487.4" y="246.9">47</text>
<text x="266.6" y="252">RESB</text>
<text x="393" y="254.6">PS2_DATA_CONN</text>
<text x="299.5" y="260.9">1.27-1*2P针</text>
<text x="329.9" y="259.6">74HC14</text>
<text x="352.8" y="259.6">HDR</text>
<text x="394.6" y="269.8">PS2_CLK_CONN</text>
<text x="481.1" y="264.7">10k</text>
<text x="506.5" y="269.8">PS2_CLK</text>
<text x="487.4" y="272.3">47</text>
<text x="141.3" y="280">VIA_PS2_1602_PA0</text>
<text x="284.4" y="281.2">PS2_CLK</text>
<text x="435.4" y="276.2">USBLC6-2SC6</text>
<text x="44.7" y="287.6">VIA_PS2_1602_PA5</text>
<text x="44.7" y="285">VIA_PS2_1602_PA6</text>
<text x="44.7" y="282.5">VIA_PS2_1602_PA7</text>
<text x="114" y="285">PS2_DATA</text>
<text x="210.6" y="282.5">VIA_PS2_1602_PA1</text>
<text x="345.2" y="286.3">RESB</text>
<text x="44.7" y="292.7">VIA_PS2_1602_PA3</text>
<text x="44.7" y="290.1">VIA_PS2_1602_PA4</text>
<text x="114" y="292.7">PS2_CLK</text>
<text x="114" y="290.1">PS2_CLK_2</text>
<text x="210.6" y="292.7">PS2_CLK</text>
<text x="210.6" y="290.1">PS2_CLK_2</text>
<text x="355.3" y="293.9">PS2_DATA</text>
<text x="374.4" y="291.4">100nF</text>
<text x="44.7" y="295.2">VIA_PS2_1602_PA2</text>
<text x="309.6" y="299">SN74LVC1G74DCUR</text>
<text x="336.3" y="297.7">1N4148G</text>
<text x="428.5" y="296.5">PS2_DATA_CONN</text>
<text x="79.8" y="302.8">SN74HC595DR</text>
<text x="176.3" y="302.8">SN74HC595DR</text>
<text x="430.2" y="321.9">PS2_CLK_CONN</text>
<text x="92.5" y="327">100nF</text>
<text x="192.8" y="327">100nF</text>
<text x="468.4" y="324.4">DS1093-01-PN60</text>
</g>
<g font-size="2.3">
<text x="189.5" y="88.9" transform="rotate(-90 189.5 88.9)">20</text>
<text x="194.6" y="88.9" transform="rotate(-90 194.6 88.9)">4</text>
<text x="35.2" y="92.2">4</text>
<text x="35.2" y="94.8">3</text>
<text x="37.5" y="93.5">SHELL</text>
<text x="48.4" y="93.5">GND</text>
<text x="54.5" y="94.8">A4B9</text>
<text x="54.5" y="92.2">A1B12</text>
<text x="171" y="92.2">17</text>
<text x="175.8" y="93.2">3V3OUT</text>
<text x="190.6" y="96" transform="rotate(-90 190.6 96)">VCC</text>
<text x="205" y="95.8">RXD</text>
<text x="205.3" y="93.2">TXD</text>
<text x="212.1" y="94.8">5</text>
<text x="212.1" y="92.2">1</text>
<text x="37.5" y="96">SHELL</text>
<text x="47.2" y="96">VBUS</text>
<text x="47.5" y="98.6">SBU2</text>
<text x="48.9" y="101.1">CC1</text>
<text x="54.5" y="99.9">A5</text>
<text x="54.5" y="97.3">B8</text>
<text x="95" y="99.9">1</text>
<text x="121.7" y="99.9">6</text>
<text x="171" y="99.9">16</text>
<text x="175.8" y="100.9">USBDM</text>
<text x="195.6" y="98.3" transform="rotate(-90 195.6 98.3)">VCCIO</text>
<text x="205" y="100.9">DSR</text>
<text x="205.1" y="98.3">DTR</text>
<text x="212.1" y="99.9">9</text>
<text x="212.1" y="97.3">2</text>
<text x="48.9" y="103.7">DN2</text>
<text x="49" y="106.2">DP1</text>
<text x="54.5" y="107.5">A7</text>
<text x="54.5" y="104.9">A6</text>
<text x="54.5" y="102.4">B7</text>
<text x="95" y="107.5">2</text>
<text x="121.7" y="107.5">5</text>
<text x="171" y="104.9">15</text>
<text x="175.8" y="105.9">USBDP</text>
<text x="205.3" y="105.9">CTS</text>
<text x="205.3" y="103.4">RTS</text>
<text x="212.1" y="107.5">10</text>
<text x="212.1" y="104.9">11</text>
<text x="212.1" y="102.4">3</text>
<text x="47.5" y="113.8">SBU1</text>
<text x="48.9" y="108.7">DN1</text>
<text x="49" y="111.3">DP2</text>
<text x="54.5" y="112.6">A8</text>
<text x="54.5" y="110">B6</text>
<text x="204.9" y="108.5">DCD</text>
<text x="207.5" y="111">RI</text>
<text x="212.1" y="110">6</text>
<text x="35.2" y="117.6">2</text>
<text x="37.5" y="118.9">SHELL</text>
<text x="47.2" y="118.9">VBUS</text>
<text x="48.9" y="116.4">CC2</text>
<text x="54.5" y="117.6">B4A9</text>
<text x="54.5" y="115.1">B5</text>
<text x="95" y="115.1">3</text>
<text x="121.7" y="115.1">4</text>
<text x="171" y="115.1">19</text>
<text x="175.8" y="116.1">RESET</text>
<text x="202.2" y="118.6">CBUS1</text>
<text x="202.2" y="116.1">CBUS0</text>
<text x="212.1" y="117.6">22</text>
<text x="212.1" y="115.1">23</text>
<text x="35.2" y="120.2">1</text>
<text x="37.5" y="121.4">SHELL</text>
<text x="48.4" y="121.4">GND</text>
<text x="54.5" y="120.2">B1A12</text>
<text x="171" y="120.2">27</text>
<text x="175.8" y="121.2">OSCI</text>
<text x="202.2" y="121.2">CBUS2</text>
<text x="202.2" y="123.7">CBUS3</text>
<text x="212.1" y="125.3">12</text>
<text x="212.1" y="120.2">13</text>
<text x="212.1" y="122.7">14</text>
<text x="171" y="127.8">28</text>
<text x="175.8" y="128.8">OSCO</text>
<text x="202.2" y="126.3">CBUS4</text>
<text x="206.5" y="131.3">NC</text>
<text x="212.1" y="130.3">8</text>
<text x="171" y="132.9">26</text>
<text x="175.8" y="133.9">TEST</text>
<text x="188" y="135.4" transform="rotate(-90 188 135.4)">AGND</text>
<text x="193.1" y="135.4" transform="rotate(-90 193.1 135.4)">GND</text>
<text x="195.6" y="135.4" transform="rotate(-90 195.6 135.4)">GND</text>
<text x="198.2" y="135.4" transform="rotate(-90 198.2 135.4)">GND</text>
<text x="206.5" y="133.9">NC</text>
<text x="212.1" y="132.9">24</text>
<text x="187" y="140.2" transform="rotate(-90 187 140.2)">25</text>
<text x="192.1" y="138.9" transform="rotate(-90 192.1 138.9)">7</text>
<text x="194.6" y="140.2" transform="rotate(-90 194.6 140.2)">18</text>
<text x="197.2" y="140.2" transform="rotate(-90 197.2 140.2)">21</text>
<text x="328.6" y="239.6">1</text>
<text x="342.8" y="239.6">14</text>
<text x="328.6" y="244.6">3</text>
<text x="328.6" y="242.1">2</text>
<text x="330.9" y="245.9">2A</text>
<text x="330.9" y="243.4">1Y</text>
<text x="330.9" y="240.8">1A</text>
<text x="336.9" y="240.8">VCC</text>
<text x="338.9" y="243.4">6A</text>
<text x="338.9" y="245.9">6Y</text>
<text x="342.8" y="242.1">13</text>
<text x="342.8" y="244.6">12</text>
<text x="351.4" y="242.1">1</text>
<text x="351.4" y="244.6">2</text>
<text x="353.7" y="243.4">1</text>
<text x="353.7" y="245.9">2</text>
<text x="328.6" y="249.7">5</text>
<text x="328.6" y="247.2">4</text>
<text x="330.9" y="251">3A</text>
<text x="330.9" y="248.4">2Y</text>
<text x="338.9" y="248.4">5A</text>
<text x="338.9" y="251">5Y</text>
<text x="342.8" y="247.2">11</text>
<text x="342.8" y="249.7">10</text>
<text x="351.4" y="247.2">3</text>
<text x="351.4" y="249.7">4</text>
<text x="353.7" y="248.4">3</text>
<text x="353.7" y="251">4</text>
<text x="302.3" y="257.3">1</text>
<text x="302.3" y="254.8">2</text>
<text x="304.7" y="256.1">1</text>
<text x="304.7" y="253.5">2</text>
<text x="328.6" y="254.8">7</text>
<text x="328.6" y="252.3">6</text>
<text x="330.9" y="256.1">GND</text>
<text x="330.9" y="253.5">3Y</text>
<text x="338.9" y="253.5">4A</text>
<text x="338.9" y="256.1">4Y</text>
<text x="342.8" y="252.3">9</text>
<text x="342.8" y="254.8">8</text>
<text x="351.4" y="252.3">5</text>
<text x="351.4" y="254.8">6</text>
<text x="353.7" y="253.5">5</text>
<text x="353.7" y="256.1">6</text>
<text x="432.8" y="253.5">1</text>
<text x="459.5" y="253.5">6</text>
<text x="432.8" y="261.1">2</text>
<text x="459.5" y="261.1">5</text>
<text x="432.8" y="268.8">3</text>
<text x="459.5" y="268.8">4</text>
<text x="78.4" y="278.9">1</text>
<text x="78.4" y="281.5">2</text>
<text x="80.7" y="280.2">QB</text>
<text x="94.4" y="280.2">VCC</text>
<text x="100.2" y="281.5">15</text>
<text x="100.2" y="278.9">16</text>
<text x="174.9" y="278.9">1</text>
<text x="174.9" y="281.5">2</text>
<text x="177.2" y="280.2">QB</text>
<text x="190.9" y="280.2">VCC</text>
<text x="196.7" y="281.5">15</text>
<text x="196.7" y="278.9">16</text>
<text x="78.4" y="284">3</text>
<text x="78.4" y="286.5">4</text>
<text x="80.7" y="282.7">QC</text>
<text x="80.7" y="285.3">QD</text>
<text x="80.7" y="287.8">QE</text>
<text x="94.5" y="285.3">SER</text>
<text x="94.6" y="287.8">OE#</text>
<text x="95.9" y="282.7">QA</text>
<text x="100.2" y="286.5">13</text>
<text x="100.2" y="284">14</text>
<text x="174.9" y="284">3</text>
<text x="174.9" y="286.5">4</text>
<text x="177.2" y="282.7">QC</text>
<text x="177.2" y="285.3">QD</text>
<text x="177.2" y="287.8">QE</text>
<text x="191" y="285.3">SER</text>
<text x="191.1" y="287.8">OE#</text>
<text x="192.4" y="282.7">QA</text>
<text x="196.7" y="286.5">13</text>
<text x="196.7" y="284">14</text>
<text x="308.2" y="285.3">1</text>
<text x="308.2" y="287.8">2</text>
<text x="310.6" y="286.5">CLK</text>
<text x="319.1" y="286.5">VCC</text>
<text x="325" y="287.8">7</text>
<text x="325" y="285.3">8</text>
<text x="78.4" y="289.1">5</text>
<text x="78.4" y="291.6">6</text>
<text x="80.7" y="290.4">QF</text>
<text x="80.7" y="292.9">QG</text>
<text x="91.6" y="292.9">SRCLK</text>
<text x="93.1" y="290.4">RCLK</text>
<text x="100.2" y="291.6">11</text>
<text x="100.2" y="289.1">12</text>
<text x="174.9" y="289.1">5</text>
<text x="174.9" y="291.6">6</text>
<text x="177.2" y="290.4">QF</text>
<text x="177.2" y="292.9">QG</text>
<text x="188.1" y="292.9">SRCLK</text>
<text x="189.6" y="290.4">RCLK</text>
<text x="196.7" y="291.6">11</text>
<text x="196.7" y="289.1">12</text>
<text x="308.2" y="290.4">3</text>
<text x="308.2" y="292.9">4</text>
<text x="310.6" y="289.1">D</text>
<text x="310.6" y="291.6">Q#</text>
<text x="318" y="289.1">PRE#</text>
<text x="318.1" y="291.6">CLR#</text>
<text x="325" y="292.9">5</text>
<text x="325" y="290.4">6</text>
<text x="78.4" y="294.2">7</text>
<text x="78.4" y="296.7">8</text>
<text x="80.7" y="295.4">QH</text>
<text x="80.7" y="298">GND</text>
<text x="90.2" y="295.4">SRCLR#</text>
<text x="94.5" y="298">QH#</text>
<text x="100.2" y="296.7">9</text>
<text x="100.2" y="294.2">10</text>
<text x="174.9" y="294.2">7</text>
<text x="174.9" y="296.7">8</text>
<text x="177.2" y="295.4">QH</text>
<text x="177.2" y="298">GND</text>
<text x="186.7" y="295.4">SRCLR#</text>
<text x="191" y="298">QH#</text>
<text x="196.7" y="296.7">9</text>
<text x="196.7" y="294.2">10</text>
<text x="310.6" y="294.2">GND</text>
<text x="322.2" y="294.2">Q</text>
<text x="467" y="306.9">1</text>
<text x="467" y="309.4">2</text>
<text x="467" y="311.9">3</text>
<text x="469.3" y="308.1">PIN1</text>
<text x="469.3" y="310.7">PIN2</text>
<text x="483.1" y="311.7">7</text>
<text x="486.2" y="310.7">7</text>
<text x="467" y="314.5">4</text>
<text x="467" y="317">5</text>
<text x="469.3" y="313.2">PIN3</text>
<text x="469.3" y="315.8">PIN4</text>
<text x="483.1" y="314.2">8</text>
<text x="483.1" y="316.8">9</text>
<text x="486.2" y="313.2">8</text>
<text x="486.2" y="315.8">9</text>
<text x="467" y="319.6">6</text>
<text x="469.3" y="318.3">PIN5</text>
<text x="469.3" y="320.8">PIN6</text>
</g>
<g font-size="1.5" fill="#000080">
<text x="124.2" y="247.1">C407</text>
<text x="309.6" y="281.4">U124</text>
</g>
</svg>
